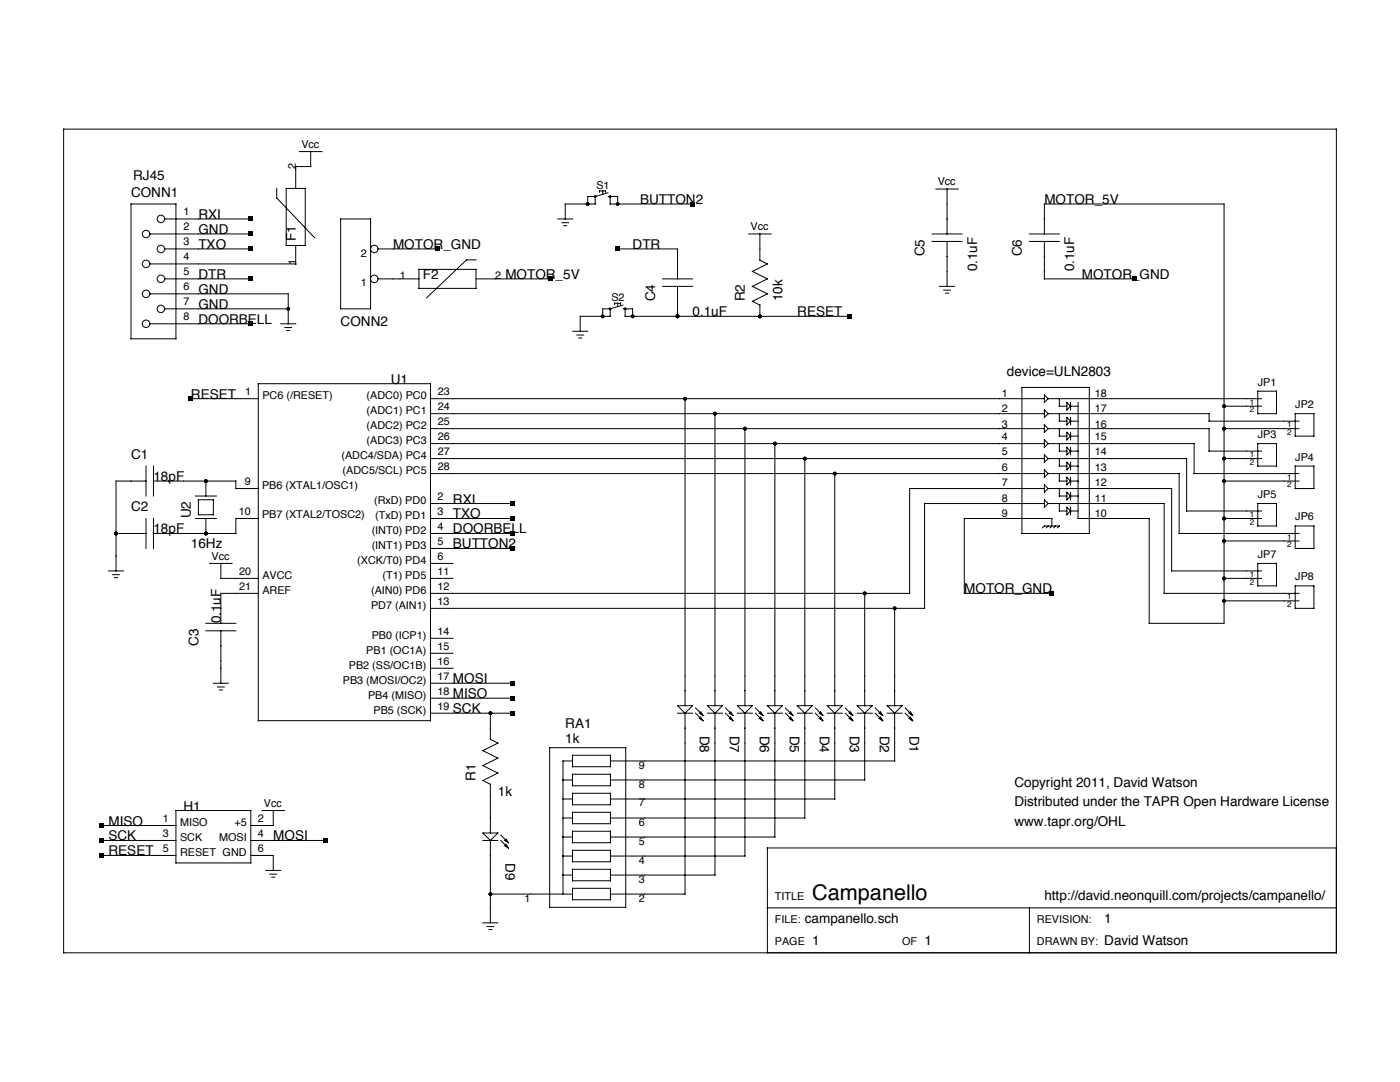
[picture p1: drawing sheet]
<svg xmlns="http://www.w3.org/2000/svg" width="279mm" height="216mm" viewBox="0 0 279 216" stroke-linecap="round" stroke-linejoin="round" font-family="sans-serif">
<g fill="none" stroke="#000" stroke-width=".2">
<path d="M12.7 25.8h254v164.3h-254zM55.2 37.6v1.9l7.6 8M57.1 37.6h3.8v11.4h-3.8zM59.8 30.2h4.4M62 30.2v3h-3v4.4M118.8 39.2v1.5h-6v3M118.8 39.2h-1.5v1.5M120.3 38.1v.7M120.8 38.3v-.2h-1.1v.3M121.3 38.5l-2.5 .7M121.4 39.2h1.9v1.5M121.8 39.2v1.5h16.4"/>
<path d="M186.8 37.7h4.4M189 37.7v9M26.1 40.7h9v26.9h-9zM29.9 46.7h20.2M29.9 52.7h29.1M29.9 58.6h27.6v6M32.9 43.7h17.2M32.9 49.7h17.2M32.9 55.6h17.2M59 49v3.8M68 43.7h6v17.9h-6zM75.5 49.7h11.9"/>
<path d="M75.5 55.6h8.1M83.6 53.8h11.4v3.7h-11.4zM95 55.6h14.8M95 51.9h-1.9l-8 7.5M111.3 43.7h3M112.1 44.4h1.4M112.5 45h.6M123.3 49.7h11.9v5.9M132.2 55.6h6M132.2 57.1h6M135.2 57.1v6M149.4 46.7h4.5"/>
<path d="M151.7 46.7v5.2l1.4 .8-2.9 1.5 2.9 1.4-2.9 1.5 2.9 1.5-2.9 1.5 1.5 .8v2.2M186 46.7h6M186 48.2h6M187.5 57.1h3M188.3 57.9h1.4M188.7 58.5h.6M189 48.2v8.9M205.4 46.7h6M205.4 48.2h6M208.4 46.7v-6h35.9v83.7h-15v-20.9h-14.1v-23.2M208.4 48.2v7.4h18M29.9 64.6h20.2"/>
<path d="M32.9 61.6h24.6M38.1 79.6h13.4M51.5 76.6h34.4v67.2h-34.4zM56 64.6h3M56.9 65.4h1.3M57.2 66h.6M85.9 79.6h122.5M114.3 66.1h3M115.1 66.9h1.4M115.5 67.5h.6M121.8 61.6v1.5h-6v3M121.8 61.6h-1.5v1.5"/>
<path d="M123.3 60.5v.7M123.8 60.8v-.3h-1.1v.3M124.3 60.9l-2.5 .7M124.4 61.6h1.9v1.5M124.8 61.6v1.5h44.8M136.7 79.6v61.2M203.9 77.3h13.5v29.1h-13.5zM208.4 78.8l.8 .8-.8 .7zM209.2 79.6h42.6M211.4 79.6v1.4h1.5M251 78.1h3.7v4.4h-3.7zM29.1 96h-5.9v17.9"/>
<path d="M29.1 93v6M30.6 96h16.5v1.5h4.4M30.6 93v6M39 99h4.2M39.6 99.7h3v3h-3zM41.1 96v3M85.9 82.5h122.5M85.9 85.5h122.5M85.9 88.5h122.5M85.9 91.5h122.5M85.9 94.5h122.5M142.7 82.5v58.3"/>
<path d="M148.7 85.5v55.3M154.6 88.5v52.3M160.6 91.5v49.3M166.6 94.5v46.3M208.4 97.5h-26.9v20.9h-95.6M208.4 81.8l.8 .7-.8 .8zM208.4 84.8l.8 .7-.8 .8zM208.4 87.8l.8 .7-.8 .8zM208.4 90.8l.8 .7-.8 .8zM208.4 93.7l.8 .8-.8 .7zM208.4 96.7l.8 .8-.8 .7zM208.4 99.7l.8 .8-.8 .7z"/>
<path d="M209.2 94.5h26.1v11.9h23.9M209.2 97.5h24.6v16.4h18M209.2 82.5h32.1v1.5h17.9M209.2 85.5h32.1v4.5h10.5M209.2 88.5h29.1v6h20.9M209.2 91.5h27.6v10.5h15M211.4 97.5v1.5h1.5M211.4 94.5v1.5h1.5M211.4 82.5v1.5h1.5M211.4 85.5v1.5h1.5M211.4 88.5v1.5h1.5M211.4 91.5v1.5h1.5"/>
<path d="M212.9 95.2l.8 .8-.8 .7zM212.9 80.3l.8 .7-.8 .8zM212.9 83.3l.8 .7-.8 .8zM212.9 86.3l.8 .7-.8 .8zM212.9 89.3l.8 .7-.8 .8zM212.9 92.3l.8 .7-.8 .7zM212.9 98.2l.8 .8-.8 .7zM213.6 99h1.6M213.6 96h1.6M213.6 93h1.6M213.6 90h1.6M213.6 87h1.6"/>
<path d="M213.6 84h1.6M213.6 81h1.6M213.7 80.3v1.5M213.7 83.3v1.5M213.7 86.3v1.5M213.7 89.3v1.5M213.7 92.3v1.4M213.7 95.2v1.5M213.7 98.2v1.5M244.3 85.5h14.9M244.3 91.5h7.5M244.3 96h14.9"/>
<path d="M244.3 81h7.5M251 88.5h3.7v4.5h-3.7zM258.5 93h3.7v4.5h-3.7zM258.5 82.5h3.7v4.5h-3.7zM21.7 113.9h3M22.5 114.7h1.3M22.9 115.3h.6M23.2 106.4h5.9M29.1 103.5v5.9M30.6 103.5v5.9M39 103.5h4.2M41.1 103.5v2.9"/>
<path d="M41.8 112.4h4.5M44.1 112.4v3h7.4M51.5 103.5h-4.4v2.9h-16.5M51.5 118.4h-7.4v6M85.9 100.5h16.4M85.9 103.5h16.4M85.9 106.4h16.4M85.9 109.4h16.4M85.9 112.4h4.5M85.9 115.4h4.5M172.6 118.4v22.4M208.1 105.3l.3-.3h3l-.4 .3"/>
<path d="M208.4 100.5h-23.9v20.9h-98.6M209.2 100.5h23.1v17.9h26.9M209.2 105l-.4 .3M209.5 105.3l.4-.3v-1.5h-17.5v14.9h17.5M210.7 105l-.4 .3M211.4 100.5v1.5h1.5M212.9 101.2l.8 .8-.8 .7zM213.6 102h1.6M213.7 101.2v1.5M244.3 103.5h7.5M244.3 115.4h7.5M244.3 107.9h14.9"/>
<path d="M244.3 119.9h14.9M251 100.5h3.7v4.5h-3.7zM251 112.4h3.7v4.5h-3.7zM258.5 105h3.7v4.4h-3.7zM258.5 116.9h3.7v4.5h-3.7zM41.1 125.9h6M41.1 124.4h6M42.6 136.3h3M43.4 137.1h1.3M43.8 137.7h.6M44.1 125.9v10.4M85.9 127.4h4.5"/>
<path d="M85.9 130.4h4.5M85.9 133.3h4.5M85.9 136.3h16.4M85.9 139.3h16.4M178.5 121.4v19.4M85.9 142.3h16.4M96.4 155.7l1.5 .8M97.9 142.3v5.2l1.5 .8-3 1.5 3 1.5-3 1.5 3 1.5-3 1.5M97.9 156.5v9.7M109.7 149.2h15.2v31.8h-15.2zM112.4 159.4h1.9M112.4 155.6h1.9"/>
<path d="M114.3 150.7h7.5v2.3h-7.5zM114.3 154.5h7.5v2.3h-7.5zM114.3 158.3h7.5v2.3h-7.5zM114.3 151.8h-1.9v26.6M135.2 142.3h3M135.2 140.8h3l-1.5 1.5zM136.7 142.3v36.1h-14.9M138.8 141.3l1.5 1.5M138.8 142.3l1.5 1.5M139.6 142.3l.7 .5M139.6 143.4l.7 .4M139.8 142l.5 .8"/>
<path d="M139.8 143.1l.5 .7M141.2 142.3h3M141.2 140.8h3l-1.5 1.5zM142.7 142.3v32.3h-20.9M144.8 141.3l1.5 1.5M144.8 142.3l1.5 1.5M145.5 142.3l.8 .5M145.5 143.4l.8 .4M145.8 142l.5 .8M145.8 143.1l.5 .7M147.2 142.3h3M147.2 140.8h3l-1.5 1.5z"/>
<path d="M148.7 142.3v28.5h-26.9M150.8 141.3l1.5 1.5M150.8 142.3l1.5 1.5M151.5 142.3l.8 .5M151.5 143.4l.8 .4M151.8 142l.5 .8M151.8 143.1l.5 .7M153.1 142.3h3M153.1 140.8h3l-1.5 1.5zM154.6 142.3v24.7h-32.8M156.7 141.3l1.5 1.5M156.7 142.3l1.5 1.5"/>
<path d="M157.5 142.3l.7 .5M157.5 143.4l.7 .4M157.8 142l.4 .8M157.8 143.1l.4 .7M159.1 142.3h3M159.1 140.8h3l-1.5 1.5zM160.6 142.3v20.9h-38.8M162.7 141.3l1.5 1.5M162.7 142.3l1.5 1.5M163.5 142.3l.7 .5M163.5 143.4l.7 .4M163.8 142l.4 .8"/>
<path d="M163.8 143.1l.4 .7M165.1 142.3h3M165.1 140.8h3l-1.5 1.5zM166.6 142.3v17.1h-44.8M168.7 141.3l1.5 1.5M168.7 142.3l1.5 1.5M169.4 142.3l.8 .5M169.4 143.4l.8 .4M169.7 142l.5 .8M169.7 143.1l.5 .7M171.1 142.3h3M171.1 140.8h3l-1.5 1.5z"/>
<path d="M172.6 142.3v13.3h-50.8M174.7 141.3l1.5 1.5M174.7 142.3l1.5 1.5M175.4 142.3l.8 .5M175.4 143.4l.8 .4M175.7 142l.5 .8M175.7 143.1l.5 .7M177.1 142.3h2.9M177.1 140.8h2.9l-1.5 1.5zM178.5 142.3v9.5h-56.7M180.6 141.3l1.5 1.5M180.6 142.3l1.5 1.5"/>
<path d="M181.4 142.3l.7 .5M181.4 143.4l.7 .4M181.7 142l.4 .8M181.7 143.1l.4 .7M20.2 167.7h14.9M20.2 164.7h14.9M20.2 170.7h14.9M35.1 161.7h15v10.5h-15zM50.1 170.7h4.4v3M50.1 167.7h14.9M52.3 161.7h4.5M53 173.7h3"/>
<path d="M53.9 174.4h1.3M54.2 175h.6M54.5 161.7v3h-4.4M96.4 166.2h3l-1.5 1.5zM96.4 167.7h3M97.9 178.4h16.4M97.9 167.7v16.4M100 166.7l1.5 1.5M100 167.7l1.5 1.5M100.7 167.7l.8 .5M100.7 168.8l.8 .4M101 167.4l.5 .8"/>
<path d="M101 168.5l.5 .7M112.4 174.6h1.9M112.4 170.8h1.9M112.4 167h1.9M112.4 163.2h1.9M114.3 177.3h7.5v2.2h-7.5zM114.3 162.1h7.5v2.3h-7.5zM114.3 165.9h7.5v2.3h-7.5zM114.3 169.7h7.5v2.3h-7.5zM114.3 173.5h7.5v2.2h-7.5zM266.7 169.2h-113.6v20.9M96.4 184.1h3"/>
<path d="M97.2 184.9h1.3M97.6 185.5h.6M153.1 181.2h113.6M205.4 181.2v8.9"/>
<circle cx="118.8" cy="39.2" r=".18"/>
<circle cx="121.8" cy="39.2" r=".18"/>
<circle cx="29.1" cy="52.7" r=".75"/>
<circle cx="29.1" cy="46.7" r=".75"/>
<circle cx="29.1" cy="58.6" r=".75"/>
<circle cx="32.1" cy="49.7" r=".75"/>
<circle cx="32.1" cy="55.6" r=".75"/>
<circle cx="32.1" cy="43.7" r=".75"/>
<circle cx="74.7" cy="49.7" r=".75"/>
<circle cx="74.7" cy="55.6" r=".75"/>
<circle cx="29.1" cy="64.6" r=".75"/>
<circle cx="32.1" cy="61.6" r=".75"/>
<circle cx="121.8" cy="61.6" r=".18"/>
<circle cx="124.8" cy="61.6" r=".18"/>
</g>
<g fill="#000">
<path d="M49.6 43.2h.9v.9h-.9zM49.6 46.2h.9v.9h-.9zM49.6 49.2h.9v.9h-.9zM49.6 55.2h.9v.9h-.9zM87 49.2h.9v.9h-.9zM109.4 55.2h.9v.9h-.9zM122.8 49.2h.9v.9h-.9zM137.8 40.3h.9v.9h-.9zM225.9 55.2h.9v.9h-.9zM49.6 64.2h.9v.9h-.9zM169.1 62.7h.9v.9h-.9zM37.7 79.1h.8v.9h-.8z"/>
<path d="M101.9 100h.9v.9h-.9zM101.9 103h.9v.9h-.9zM101.9 106h.9v.9h-.9zM101.9 109h.9v.9h-.9zM209.5 118h.9v.8h-.9zM101.9 135.9h.9v.9h-.9zM101.9 138.9h.9v.9h-.9zM101.9 141.9h.9v.9h-.9zM19.7 164.3h.9v.9h-.9zM19.7 167.3h.9v.9h-.9zM19.7 170.2h.9v.9h-.9zM64.5 167.3h.9v.9h-.9z"/>
<circle cx="117.3" cy="40.7" r=".37"/>
<circle cx="123.3" cy="40.7" r=".37"/>
<circle cx="57.5" cy="61.6" r=".37"/>
<circle cx="120.3" cy="63.1" r=".37"/>
<circle cx="126.3" cy="63.1" r=".37"/>
<circle cx="135.2" cy="63.1" r=".37"/>
<circle cx="136.7" cy="79.6" r=".37"/>
<circle cx="151.7" cy="63.1" r=".37"/>
<circle cx="41.1" cy="96" r=".37"/>
<circle cx="142.7" cy="82.6" r=".37"/>
<circle cx="148.7" cy="85.5" r=".37"/>
<circle cx="154.6" cy="88.5" r=".37"/>
<circle cx="160.6" cy="91.5" r=".37"/>
<circle cx="166.6" cy="94.5" r=".37"/>
<circle cx="244.3" cy="96" r=".37"/>
<circle cx="244.3" cy="85.5" r=".37"/>
<circle cx="244.3" cy="81" r=".37"/>
<circle cx="244.3" cy="91.5" r=".37"/>
<circle cx="23.2" cy="106.4" r=".37"/>
<circle cx="41.1" cy="106.4" r=".37"/>
<circle cx="172.6" cy="118.4" r=".37"/>
<circle cx="244.3" cy="115.4" r=".37"/>
<circle cx="244.3" cy="119.9" r=".37"/>
<circle cx="244.3" cy="107.9" r=".37"/>
<circle cx="244.3" cy="103.5" r=".37"/>
<circle cx="178.5" cy="121.4" r=".37"/>
<circle cx="97.9" cy="142.3" r=".37"/>
<circle cx="97.9" cy="178.4" r=".37"/>
</g>
<text font-size="4.3" x="162.1" y="179.7">Campanello</text>
<g font-size="2.7">
<text x="26.6" y="35.9">RJ45</text>
<text x="26.1" y="39.2">CONN1</text>
<text x="127.7" y="40.7">BUTTON2</text>
<text x="208.4" y="40.7">MOTOR_5V</text>
<text x="39.6" y="43.7">RXI</text>
<text x="39.6" y="46.7">GND</text>
<text x="39.6" y="49.7">TXO</text>
<text x="59" y="48.2" transform="rotate(-90 59 48.2)">F1</text>
<text x="78.4" y="49.7">MOTOR_GND</text>
<text x="126.3" y="49.7">DTR</text>
<text x="184.5" y="51.2" transform="rotate(-90 184.5 51.2)">C5</text>
<text x="203.9" y="51.2" transform="rotate(-90 203.9 51.2)">C6</text>
<text x="39.6" y="55.6">DTR</text>
<text x="39.6" y="58.6">GND</text>
<text x="84.4" y="55.6">F2</text>
<text x="100.9" y="55.6">MOTOR_5V</text>
<text x="195" y="54.2" transform="rotate(-90 195 54.2)">0.1uF</text>
<text x="214.4" y="54.2" transform="rotate(-90 214.4 54.2)">0.1uF</text>
<text x="215.9" y="55.6">MOTOR_GND</text>
<text x="39.6" y="61.6">GND</text>
<text x="39.6" y="64.6">DOORBELL</text>
<text x="68" y="65.1">CONN2</text>
<text x="130.7" y="60.1" transform="rotate(-90 130.7 60.1)">C4</text>
<text x="138.2" y="63.1">0.1uF</text>
<text x="148.7" y="60.1" transform="rotate(-90 148.7 60.1)">R2</text>
<text x="156.1" y="60.1" transform="rotate(-90 156.1 60.1)">10k</text>
<text x="159.1" y="63.1">RESET</text>
<text x="78" y="76.6">U1</text>
<text x="201" y="75.1">device=ULN2803</text>
<text x="38.1" y="79.6">RESET</text>
<text x="26.1" y="91.5">C1</text>
<text x="30.6" y="96">18pF</text>
<text x="26.1" y="102">C2</text>
<text x="90.4" y="100.5">RXI</text>
<text x="30.6" y="106.4">18pF</text>
<text x="38.1" y="103.5" transform="rotate(-90 38.1 103.5)">U2</text>
<text x="90.4" y="103.5">TXO</text>
<text x="90.4" y="106.4">DOORBELL</text>
<text x="38.1" y="109.4">16Hz</text>
<text x="90.4" y="109.4">BUTTON2</text>
<text x="192.4" y="118.4">MOTOR_GND</text>
<text x="44.1" y="124.4" transform="rotate(-90 44.1 124.4)">0.1uF</text>
<text x="39.6" y="128.9" transform="rotate(-90 39.6 128.9)">C3</text>
<text x="90.4" y="136.3">MOSI</text>
<text x="90.4" y="139.3">MISO</text>
<text x="90.4" y="142.3">SCK</text>
<text x="112.8" y="148.3">1k</text>
<text x="112.8" y="145.3">RA1</text>
<text x="139.7" y="146.8" transform="rotate(90 139.7 146.8)">D8</text>
<text x="145.7" y="146.8" transform="rotate(90 145.7 146.8)">D7</text>
<text x="151.7" y="146.8" transform="rotate(90 151.7 146.8)">D6</text>
<text x="157.6" y="146.8" transform="rotate(90 157.6 146.8)">D5</text>
<text x="163.6" y="146.8" transform="rotate(90 163.6 146.8)">D4</text>
<text x="169.6" y="146.8" transform="rotate(90 169.6 146.8)">D3</text>
<text x="175.6" y="146.8" transform="rotate(90 175.6 146.8)">D2</text>
<text x="181.5" y="146.8" transform="rotate(90 181.5 146.8)">D1</text>
<text x="94.9" y="155.8" transform="rotate(-90 94.9 155.8)">R1</text>
<text x="36.6" y="161.7">H1</text>
<text x="99.4" y="158.7">1k</text>
<text x="202.5" y="156.9">Copyright 2011, David Watson</text>
<text x="202.5" y="160.8">Distributed under the TAPR Open Hardware License</text>
<text x="21.7" y="164.7">MISO</text>
<text x="21.7" y="167.7">SCK</text>
<text x="54.5" y="167.7">MOSI</text>
<text x="202.5" y="164.7">www.tapr.org/OHL</text>
<text x="21.7" y="170.7">RESET</text>
<text x="100.9" y="172.2" transform="rotate(90 100.9 172.2)">D9</text>
<text x="208.4" y="179.7">http://david.neonquill.com/projects/campanello/</text>
<text x="160.6" y="184.1">campanello.sch</text>
<text x="220.4" y="184.1">1</text>
<text x="162.1" y="188.6">1</text>
<text x="184.5" y="188.6">1</text>
<text x="220.4" y="188.6">David Watson</text>
</g>
<g font-size="2.2">
<text x="60.1" y="29.5">Vcc</text>
<text x="59" y="33.8" transform="rotate(-90 59 33.8)">2</text>
<text x="119" y="37.7">S1</text>
<text x="187.1" y="37">Vcc</text>
<text x="36.6" y="42.9">1</text>
<text x="36.6" y="45.9">2</text>
<text x="149.8" y="45.9">Vcc</text>
<text x="36.6" y="48.9">3</text>
<text x="36.6" y="51.9">4</text>
<text x="59" y="52.8" transform="rotate(-90 59 52.8)">1</text>
<text x="72" y="51.2">2</text>
<text x="36.6" y="54.9">5</text>
<text x="36.6" y="57.9">6</text>
<text x="72" y="57.2">1</text>
<text x="79.8" y="55.6">1</text>
<text x="98.8" y="55.6">2</text>
<text x="36.6" y="60.9">7</text>
<text x="36.6" y="63.9">8</text>
<text x="122" y="60.1">S2</text>
<text x="251" y="77">JP1</text>
<text x="48.9" y="78.9">1</text>
<text x="52.4" y="79.6">PC6 (/RESET)</text>
<text x="73.2" y="79.6">(ADC0) PC0</text>
<text x="73.2" y="82.5">(ADC1) PC1</text>
<text x="87.4" y="78.8">23</text>
<text x="87.4" y="81.8">24</text>
<text x="199.9" y="79.1">1</text>
<text x="199.9" y="82.2">2</text>
<text x="218.5" y="82.2">17</text>
<text x="218.5" y="79.1">18</text>
<text x="258.5" y="81.4">JP2</text>
<text x="73.2" y="85.5">(ADC2) PC2</text>
<text x="73.2" y="88.5">(ADC3) PC3</text>
<text x="87.4" y="84.8">25</text>
<text x="87.4" y="87.8">26</text>
<text x="199.9" y="85.4">3</text>
<text x="199.9" y="87.7">4</text>
<text x="218.5" y="87.7">15</text>
<text x="218.5" y="85.4">16</text>
<text x="251" y="87.4">JP3</text>
<text x="68.1" y="91.5">(ADC4/SDA) PC4</text>
<text x="68.4" y="94.5">(ADC5/SCL) PC5</text>
<text x="87.4" y="90.8">27</text>
<text x="87.4" y="93.7">28</text>
<text x="199.9" y="90.8">5</text>
<text x="199.9" y="93.9">6</text>
<text x="218.5" y="93.9">13</text>
<text x="218.5" y="90.8">14</text>
<text x="258.5" y="91.9">JP4</text>
<text x="48.9" y="96.7">9</text>
<text x="52.3" y="97.5">PB6 (XTAL1/OSC1)</text>
<text x="74.7" y="100.5">(RxD) PD0</text>
<text x="87.3" y="99.8">2</text>
<text x="199.9" y="97">7</text>
<text x="199.9" y="100.1">8</text>
<text x="218.5" y="100.1">11</text>
<text x="218.5" y="97">12</text>
<text x="251" y="99.3">JP5</text>
<text x="47.7" y="102.7">10</text>
<text x="52.3" y="103.5">PB7 (XTAL2/TOSC2)</text>
<text x="74.2" y="106.5">(INT0) PD2</text>
<text x="74.9" y="103.5">(TxD) PD1</text>
<text x="87.3" y="102.8">3</text>
<text x="87.3" y="105.8">4</text>
<text x="199.9" y="103.3">9</text>
<text x="218.5" y="103.3">10</text>
<text x="258.5" y="103.8">JP6</text>
<text x="42.2" y="111.7">Vcc</text>
<text x="71.3" y="112.5">(XCK/T0) PD4</text>
<text x="74.2" y="109.5">(INT1) PD3</text>
<text x="87.3" y="108.8">5</text>
<text x="87.3" y="111.8">6</text>
<text x="251" y="111.3">JP7</text>
<text x="47.7" y="114.7">20</text>
<text x="47.7" y="117.7">21</text>
<text x="52.4" y="115.5">AVCC</text>
<text x="52.4" y="118.5">AREF</text>
<text x="74.1" y="118.5">(AIN0) PD6</text>
<text x="76.3" y="115.5">(T1) PD5</text>
<text x="87.3" y="114.7">11</text>
<text x="87.3" y="117.7">12</text>
<text x="258.5" y="115.8">JP8</text>
<text x="74.1" y="121.5">PD7 (AIN1)</text>
<text x="87.3" y="120.7">13</text>
<text x="73.1" y="130.4">PB1 (OC1A)</text>
<text x="74.2" y="127.4">PB0 (ICP1)</text>
<text x="87.3" y="126.7">14</text>
<text x="87.3" y="129.7">15</text>
<text x="68.4" y="136.4">PB3 (MOSI/OC2)</text>
<text x="69.6" y="133.4">PB2 (SS/OC1B)</text>
<text x="87.3" y="132.7">16</text>
<text x="87.3" y="135.7">17</text>
<text x="73.5" y="139.4">PB4 (MISO)</text>
<text x="74.5" y="142.4">PB5 (SCK)</text>
<text x="87.3" y="138.6">18</text>
<text x="87.3" y="141.6">19</text>
<text x="127.5" y="153.4">9</text>
<text x="52.7" y="161">Vcc</text>
<text x="127.5" y="160.9">7</text>
<text x="127.5" y="157.2">8</text>
<text x="32.5" y="164">1</text>
<text x="32.5" y="167">3</text>
<text x="35.9" y="164.8">MISO</text>
<text x="35.9" y="167.8">SCK</text>
<text x="43.7" y="167.8">MOSI</text>
<text x="46.8" y="164.8">+5</text>
<text x="51.5" y="167">4</text>
<text x="51.5" y="164">2</text>
<text x="127.5" y="164.7">6</text>
<text x="32.5" y="170">5</text>
<text x="35.9" y="170.8">RESET GND</text>
<text x="51.5" y="170">6</text>
<text x="127.5" y="172.3">4</text>
<text x="127.5" y="168.5">5</text>
<text x="104.7" y="179.9">1</text>
<text x="127.5" y="179.9">2</text>
<text x="127.5" y="176.1">3</text>
<text x="154.6" y="179.7">TITLE</text>
<text x="154.6" y="184.1">FILE:</text>
<text x="206.9" y="184.1">REVISION:</text>
<text x="154.6" y="188.6">PAGE</text>
<text x="180" y="188.6">OF</text>
<text x="206.9" y="188.6">DRAWN BY:</text>
</g>
<g font-size="1.6">
<text x="249.4" y="80.8">1</text>
<text x="249.4" y="82.3">2</text>
<text x="256.9" y="85.2">1</text>
<text x="256.9" y="86.8">2</text>
<text x="249.4" y="91.2">1</text>
<text x="249.4" y="92.7">2</text>
<text x="256.9" y="95.7">1</text>
<text x="256.9" y="97.2">2</text>
<text x="249.4" y="103.2">1</text>
<text x="249.4" y="104.7">2</text>
<text x="256.9" y="107.7">1</text>
<text x="256.9" y="109.1">2</text>
<text x="249.4" y="115.1">1</text>
<text x="249.4" y="116.6">2</text>
<text x="256.9" y="119.6">1</text>
<text x="256.9" y="121.1">2</text>
</g>
</svg>
